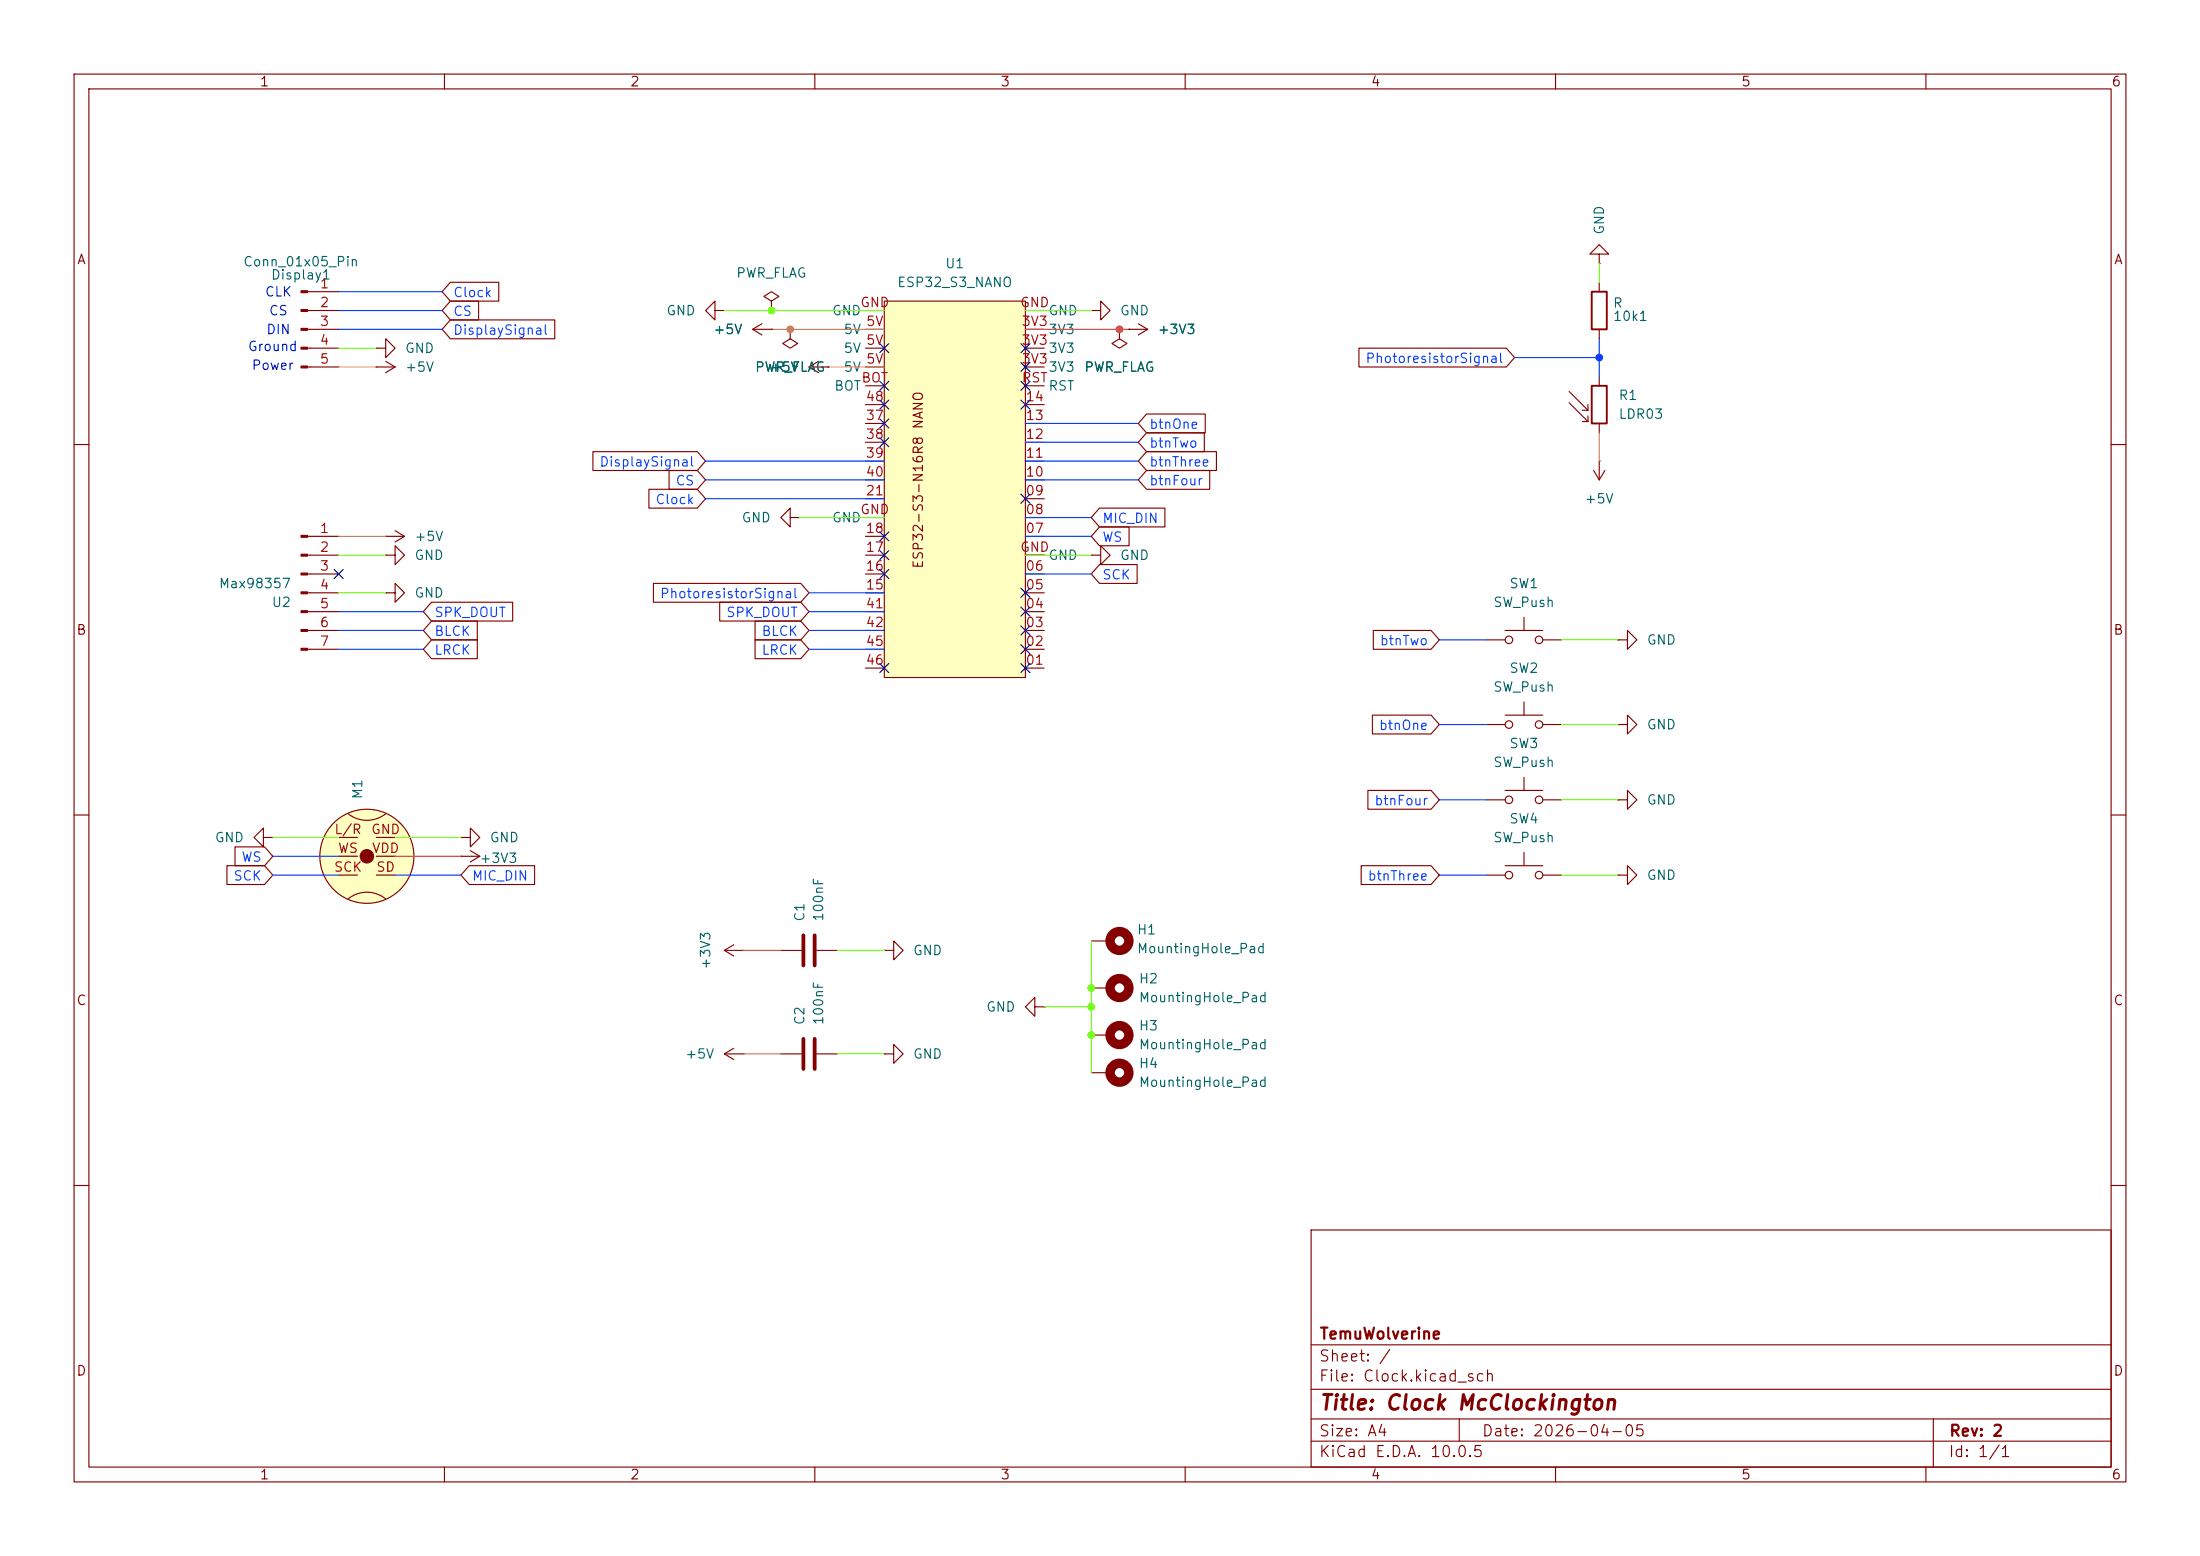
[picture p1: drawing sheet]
<svg xmlns="http://www.w3.org/2000/svg" width="297mm" height="210mm" viewBox="0 0 297 210" stroke-linecap="round" stroke-linejoin="round" font-family="sans-serif">
<g fill="none" stroke="#840000" stroke-width=".15">
<path d="M10 10h277v190h-277zM12 12h273v186h-273zM60 10v2M110 10v2M160 10v2M210 10v2M260 10v2M41.5 39.4h4.2M215.9 38.1v1.3M41.5 44.5h4.2M41.5 41.9h4.2M41.5 47h4.2"/>
<path d="M41.5 49.5h4.2M96.5 41.9v-1.3l-1.3 1.3 1.3 1.3v-1.3h1.3M97.8 41.9h.1M101.6 44.5l1.3 .7M101.6 44.5h2.5M102.9 43.7l-1.3 .8M104.1 44.5h.1M106.7 44.5v1.2l1 .7-1 .6-1-.6 1-.7M106.7 44.5h.1M109.2 49.5h2.6M109.2 49.5l1.3 .8M110.5 48.8l-1.3 .7"/>
<path d="M111.8 49.5h.1M152.4 44.5h.1M152.4 44.5h2.5M153.7 43.7l1.2 .8M154.9 44.5l-1.2 .7M211.8 52.8l2.6 2.6M211.8 54.4l2.6 2.5M213.6 55.4h.8M213.6 56.9h.8M214.4 54.6v.8M214.4 56.1v.8M215.9 44.5v1.2"/>
<path d="M215.9 50.8v1.3M215.9 57.2v1.2M10 60h2M41.5 72.4h4.2M41.5 74.9h4.2M41.5 77.5h4.2M52.1 74.9h1.2v-1.2l1.3 1.2-1.3 1.3v-1.3M52.1 74.9h.1M52.1 72.4h.1M52.1 72.4h2.5M53.3 71.6l1.3 .8M54.6 72.4l-1.3 .8"/>
<path d="M106.7 69.9v-1.3l-1.3 1.3 1.3 1.2v-1.2h1.2M107.9 69.9h.1M215.1 63.5l.8 1.3M215.9 62.2h.1M215.9 62.2v2.6M216.7 63.5l-.8 1.3M285 60h2M41.5 80h4.2M41.5 82.6h4.2M41.5 85.1h4.2M41.5 87.6h4.2M52.1 80h1.2v-1.3l1.3 1.3-1.3 1.3v-1.3"/>
<path d="M52.1 80h.1M200.7 86.4h2.5M200.7 97.8h2.5M203.2 85.1h5.1M203.2 96.5h5.1M205.7 83.3v1.8M205.7 94.7v1.8M208.3 86.4h2.5M208.3 97.8h2.5M218.4 97.8h1.3v-1.3l1.3 1.3-1.3 1.3v-1.3M218.4 97.8h.1M218.4 86.4h1.3v-1.3l1.3 1.3-1.3 1.2v-1.2"/>
<path d="M218.4 86.4h.1M10 110h2M62.2 113h1.3v-1.2l1.3 1.2-1.3 1.3v-1.3M62.2 113h.1M62.2 115.6h.1M62.2 115.6h2.6M63.5 114.8l1.3 .8M64.8 115.6l-1.3 .7M218.4 108h1.3v-1.3l1.3 1.3-1.3 1.2v-1.2M218.4 108h.1M218.4 118.1h1.3v-1.3l1.3 1.3-1.3 1.3v-1.3M218.4 118.1h.1"/>
<path d="M285 110h2M97.8 128.3h2.5M97.8 128.3l1.3 .7M99.1 127.5l-1.3 .8M100.3 128.3h.1M105.4 128.3h2.8M110.2 128.3h2.8M119.4 128.3h1.2v-1.3l1.3 1.3-1.3 1.2v-1.2M119.4 128.3h.1M139.7 135.9v-1.3l-1.3 1.3 1.3 1.3v-1.3h1.3M141 135.9h.1M147.3 139.7h2.6"/>
<path d="M147.3 133.4h2.6M97.8 142.2l1.3 .8M97.8 142.2h2.5M99.1 141.5l-1.3 .7M100.3 142.2h.1M105.4 142.2h2.8M110.2 142.2h2.8M119.4 142.2h1.2v-1.2l1.3 1.2-1.3 1.3v-1.3M119.4 142.2h.1M147.3 144.8h2.6M10 160h2M177 166h108v32h-108z"/>
<path d="M285 160h2M60 198v2M110 198v2M160 198v2M177 194.5h108M177 191.5h108M177 187.5h108M177 181.5h108M197 191.5v3M210 198v2M260 198v2M261 191.5v6.5"/>
<circle cx="203.7" cy="86.4" r=".51"/>
<circle cx="203.7" cy="97.8" r=".51"/>
<circle cx="207.8" cy="86.4" r=".51"/>
<circle cx="207.8" cy="97.8" r=".51"/>
</g>
<g fill="none" stroke="#840000" stroke-width="1.3">
<circle cx="151.1" cy="139.7" r="1.27"/>
<circle cx="151.1" cy="133.3" r="1.27"/>
<circle cx="151.1" cy="144.8" r="1.27"/>
</g>
<g fill="#840000" stroke="#840000" stroke-width=".15">
<path d="M40.6 39.2h.9v.3h-.9z"/>
<path d="M40.6 41.8h.9v.2h-.9z"/>
<path d="M40.6 44.3h.9v.3h-.9z"/>
<path d="M40.6 46.9h.9v.2h-.9z"/>
<path d="M40.6 49.4h.9v.3h-.9z"/>
<path d="M40.6 72.3h.9v.2h-.9z"/>
<path d="M40.6 74.8h.9v.3h-.9z"/>
<path d="M40.6 77.3h.9v.3h-.9z"/>
<path d="M40.6 79.9h.9v.2h-.9z"/>
<path d="M40.6 82.4h.9v.3h-.9z"/>
<path d="M40.6 85h.9v.2h-.9z"/>
<path d="M40.6 87.5h.9v.3h-.9z"/>
</g>
<path d="M214.9 39.4h2v5.1h-2zM214.9 52.1h2v5.1h-2z" fill="none" stroke="#840000" stroke-width=".25"/>
<path d="M108.5 126.2v4.1M110 126.2v4.1M108.5 140.2v4.1M110 140.2v4.1" fill="none" stroke="#840000" stroke-width=".51"/>
<path d="M119.4 40.6h19v50.8h-19z" fill="#ffffc2"/>
<g fill="none" stroke="#840000" stroke-width=".15">
<path d="M60.8 38.1h6.5v2.5h-6.5l-1.1-1.2zM215.9 34.3h1.3l-1.3-1.3-1.3 1.3h1.3v1.3M215.9 35.6h.1M50.8 49.5h.1M50.8 47h1.3v-1.3l1.2 1.3-1.2 1.3v-1.3M50.8 47h.1M50.8 49.5h2.5M52.1 48.8l1.2 .7M53.3 49.5l-1.2 .8M60.8 43.2h14.1v2.5h-14.1l-1.1-1.2zM60.8 40.6h3.8v2.6h-3.8l-1.1-1.3zM104.1 40.6l1.1-.6-1.1-.6-1 .6 1 .6v1.3"/>
<path d="M104.1 41.9h.1M104.1 44.5h.1M106.7 44.5h.1M111.8 49.5h.1M116.8 44.5h2.6M116.8 47h2.6M116.8 49.5h2.6M116.8 59.7h2.6M116.8 57.2h2.6M116.8 54.6h2.6M116.8 52.1h2.6M116.8 41.9h2.6"/>
<path d="M119.4 40.6h19v50.8h-19zM138.4 44.5h2.6M138.4 47h2.6M138.4 49.5h2.6M138.4 59.7h2.6M138.4 57.2h2.6M138.4 54.6h2.6M138.4 52.1h2.6M138.4 41.9h2.6M147.3 41.9h1.3v-1.3l1.3 1.3-1.3 1.3v-1.3M147.3 41.9h.1M151.1 44.5v1.2l1 .7-1 .6-1-.6 1-.7"/>
<path d="M151.1 44.5h.1M152.4 44.5h.1M154.8 58.4h7.8v2.6h-7.8l-1.1-1.3zM154.8 55.9h7.9v2.5h-7.9l-1.1-1.2zM183.5 47h19.9l1.1 1.3-1.1 1.2h-19.9zM80 61h14.1l1.1 1.2-1.1 1.3h-14.1zM87.6 66h6.5l1.1 1.3-1.1 1.3h-6.5zM88.2 78.7h19.9l1.1 1.3-1.1 1.3h-19.9zM90.3 63.5h3.8l1.1 1.3-1.1 1.2h-3.8zM116.8 77.5h2.6M116.8 72.4h2.6M116.8 69.9h2.6"/>
<path d="M116.8 67.3h2.6M116.8 64.8h2.6M116.8 62.2h2.6M116.8 74.9h2.6M138.4 77.5h2.6M138.4 72.4h2.6M138.4 69.9h2.6M138.4 67.3h2.6M138.4 64.8h2.6M138.4 62.2h2.6M138.4 74.9h2.6M147.3 74.9h1.3v-1.2l1.3 1.2-1.3 1.3v-1.3"/>
<path d="M147.3 74.9h.1M148.4 71.1h4v2.6h-4l-1.1-1.3zM148.4 76.2h5.1v2.5h-5.1l-1.1-1.2zM148.4 68.6h8.9v2.5h-8.9l-1.1-1.2zM154.8 61h9.4v2.5h-9.4l-1.1-1.3zM154.8 63.5h8.5v2.5h-8.5l-1.1-1.2zM58.3 86.4h6.1v2.5h-6.1l-1.2-1.3zM58.3 83.8h6.1v2.6h-6.1l-1.2-1.3zM58.3 81.3h10.9v2.5h-10.9l-1.2-1.2zM97.2 81.3h10.9l1.1 1.3-1.1 1.2h-10.9zM101.9 83.8h6.2l1.1 1.3-1.1 1.3h-6.2zM101.9 86.4h6.2l1.1 1.2-1.1 1.3h-6.2z"/>
<path d="M116.8 90.2h2.6M116.8 87.6h2.6M116.8 85.1h2.6M116.8 82.6h2.6M116.8 80h2.6M138.4 90.2h2.6M138.4 87.6h2.6M138.4 85.1h2.6M138.4 82.6h2.6M138.4 80h2.6M185.3 96.5h7.9l1.1 1.3-1.1 1.3h-7.9zM185.4 85.1h7.8l1.1 1.3-1.1 1.2h-7.8z"/>
<path d="M30.6 116.8h5.1l1.1 1.3-1.1 1.3h-5.1zM31.7 114.3h4l1.1 1.3-1.1 1.2h-4zM35.6 113v-1.2l-1.3 1.2 1.3 1.3v-1.3h1.2M36.8 113h.1M45.7 118.1h2.6M45.7 113h2.6M45.7 115.6h2.6M47 109.8a4 4 0 0 0 5.1 0M50.8 118.1h2.5M50.8 113h2.5M50.8 115.6h2.5M63.3 116.8h8.9v2.6h-8.9l-1.1-1.3z"/>
<path d="M183.8 116.8h9.4l1.1 1.3-1.1 1.3h-9.4zM184.7 106.7h8.5l1.1 1.3-1.1 1.2h-8.5zM200.7 118.1h2.5M200.7 108h2.5M203.2 116.8h5.1M203.2 106.7h5.1M205.7 104.9v1.8M205.7 115.1v1.7M208.3 118.1h2.5M208.3 108h2.5M47 121.3a4 4 0 0 1 5.1 0M147.3 127h2.6"/>
<circle cx="49.5" cy="115.6" r="6.3"/>
<circle cx="203.7" cy="108" r=".51"/>
<circle cx="203.7" cy="118.1" r=".51"/>
<circle cx="207.8" cy="108" r=".51"/>
<circle cx="207.8" cy="118.1" r=".51"/>
</g>
<circle cx="49.5" cy="115.6" r="6.3" fill="#ffffc2" stroke="#ffffc2" stroke-width=".14"/>
<circle cx="49.5" cy="115.6" r=".9" fill="#840000" stroke="#840000" stroke-width=".15"/>
<circle cx="151.1" cy="127" r="1.27" fill="none" stroke="#840000" stroke-width="1.3"/>
<g fill="none" stroke="#65ff00" stroke-width=".15">
<path d="M215.9 35.6v2.5M45.7 47h5.1M97.8 41.9h21.6M138.4 41.9h8.9M45.7 74.9h6.4M107.9 69.9h11.5M138.4 74.9h8.9M45.7 80h6.4M210.8 86.4h7.6M210.8 97.8h7.6M36.8 113h8.9M53.3 113h8.9"/>
<path d="M210.8 108h7.6M210.8 118.1h7.6M113 128.3h6.4M141 135.9h6.3M147.3 127v17.8M113 142.2h6.4"/>
</g>
<path d="M138.4 44.5h14M53.3 115.6h8.9M100.3 128.3h5.1" fill="none" stroke="#ff3632" stroke-width=".15"/>
<path d="M45.7 49.5h5.1M104.1 44.5h15.3M111.8 49.5h7.6M215.9 58.4v3.8M45.7 72.4h6.4M100.3 142.2h5.1" fill="none" stroke="#ffa523" stroke-width=".15"/>
<g fill="none" stroke="#083dff" stroke-width=".15">
<path d="M45.7 39.4h14M45.7 41.9h14M45.7 44.5h14M138.4 57.2h15.3M138.4 59.7h15.3M204.5 48.3h11.4M215.9 45.7v5.1M95.2 67.3h24.2M95.2 62.2h24.2M95.2 64.8h24.2M138.4 62.2h15.3M138.4 64.8h15.3"/>
<path d="M138.4 77.5h8.9M138.4 72.4h8.9M138.4 69.9h8.9M45.7 85.1h11.4M45.7 82.6h11.4M45.7 87.6h11.4M109.2 85.1h10.2M109.2 82.6h10.2M109.2 87.6h10.2M109.2 80h10.2M194.3 86.4h6.4M194.3 97.8h6.4"/>
<path d="M36.8 118.1h8.9M36.8 115.6h8.9M53.3 118.1h8.9M194.3 118.1h6.4M194.3 108h6.4"/>
</g>
<g fill="none" stroke="#000084" stroke-width=".15">
<path d="M118.8 56.5l1.2 1.3M118.8 54l1.2 1.2M118.8 46.4l1.2 1.2M118.8 51.5l1.2 1.2M118.8 59.1l1.2 1.2M120 56.5l-1.2 1.3M120 54l-1.2 1.2M120 46.4l-1.2 1.2M120 51.5l-1.2 1.2M120 59.1l-1.2 1.2M137.8 48.9l1.2 1.2M137.8 46.4l1.2 1.2"/>
<path d="M137.8 51.5l1.2 1.2M137.8 54l1.2 1.2M139 48.9l-1.2 1.2M139 46.4l-1.2 1.2M139 51.5l-1.2 1.2M139 54l-1.2 1.2M45.1 76.9l1.2 1.2M46.3 76.9l-1.2 1.2M118.8 74.3l1.2 1.2M118.8 76.9l1.2 1.2M118.8 71.8l1.2 1.2M120 74.3l-1.2 1.2"/>
<path d="M120 76.9l-1.2 1.2M120 71.8l-1.2 1.2M137.8 66.7l1.2 1.2M137.8 79.4l1.2 1.2M139 66.7l-1.2 1.2M139 79.4l-1.2 1.2M118.8 89.6l1.2 1.2M120 89.6l-1.2 1.2M137.8 89.6l1.2 1.2M137.8 84.5l1.2 1.2M137.8 81.9l1.2 1.3M137.8 87l1.2 1.2"/>
<path d="M139 89.6l-1.2 1.2M139 84.5l-1.2 1.2M139 81.9l-1.2 1.3M139 87l-1.2 1.2"/>
</g>
<circle cx="215.9" cy="48.3" r=".46" fill="#083dff" stroke="#083dff" stroke-width=".14"/>
<circle cx="151.1" cy="44.5" r=".46" fill="#ff3632" stroke="#ff3632" stroke-width=".14"/>
<g fill="#65ff00" stroke="#65ff00" stroke-width=".14">
<circle cx="104.1" cy="41.9" r=".46"/>
<circle cx="147.3" cy="133.4" r=".46"/>
<circle cx="147.3" cy="135.9" r=".46"/>
<circle cx="147.3" cy="139.7" r=".46"/>
</g>
<circle cx="106.7" cy="44.5" r=".46" fill="#ffa523" stroke="#ffa523" stroke-width=".14"/>
<text font-size="2" fill="#840000" x="178" y="190.8">Title: Clock McClockington</text>
<g font-size="1.5" fill="#840000">
<text x="178" y="184.1">Sheet: /</text>
<text x="178" y="181.1">TemuWolverine</text>
<text x="178" y="186.8">File: Clock.kicad_sch</text>
<text x="178" y="197">KiCad E.D.A. 10.0.5</text>
<text x="178" y="194.2">Size: A4</text>
<text x="200" y="194.2">Date: 2026-04-05</text>
<text x="263" y="197">Id: 1/1</text>
<text x="263" y="194.2">Rev: 2</text>
</g>
<g font-size="1.3" fill="#840000">
<text x="35" y="12">1</text>
<text x="85" y="12">2</text>
<text x="135" y="12">3</text>
<text x="185" y="12">4</text>
<text x="235" y="12">5</text>
<text x="285" y="12">6</text>
<text x="10.3" y="36">A</text>
<text x="285.3" y="36">A</text>
<text x="124.9" y="76.8" transform="rotate(-90 124.9 76.8)">ESP32-S3-N16R8 NANO</text>
<text x="10.2" y="86">B</text>
<text x="285.2" y="86">B</text>
<text x="10.2" y="136">C</text>
<text x="285.2" y="136">C</text>
<text x="10.2" y="186">D</text>
<text x="285.2" y="186">D</text>
<text x="35" y="200">1</text>
<text x="85" y="200">2</text>
<text x="135" y="200">3</text>
<text x="185" y="200">4</text>
<text x="235" y="200">5</text>
<text x="285" y="200">6</text>
</g>
<g font-size="1.3" fill="#006464">
<text x="216.9" y="31.8" transform="rotate(-90 216.9 31.8)">GND</text>
<text x="32.7" y="36.3">Conn_01x05_Pin</text>
<text x="36.5" y="38">Display1</text>
<text x="99.3" y="37.8">PWR_FLAG</text>
<text x="121" y="39.1">ESP32_S3_NANO</text>
<text x="127.5" y="36.5">U1</text>
<text x="217.7" y="41.9">R</text>
<text x="54.6" y="48">GND</text>
<text x="89.9" y="42.9">GND</text>
<text x="96.2" y="45.4">+5V</text>
<text x="112.2" y="42.9">GND</text>
<text x="113.8" y="45.4">5V</text>
<text x="113.8" y="48">5V</text>
<text x="141.5" y="45.4">3V3</text>
<text x="141.5" y="48">3V3</text>
<text x="141.5" y="42.9">GND</text>
<text x="151.1" y="42.9">GND</text>
<text x="156.2" y="45.4">+3V3</text>
<text x="217.7" y="43.6">10k1</text>
<text x="54.6" y="50.5">+5V</text>
<text x="101.8" y="50.5">PWR_FLAG</text>
<text x="103.8" y="50.5">+5V</text>
<text x="112.5" y="53">BOT</text>
<text x="113.8" y="50.5">5V</text>
<text x="141.5" y="50.5">3V3</text>
<text x="141.5" y="53">RST</text>
<text x="146.3" y="50.5">PWR_FLAG</text>
<text x="218.4" y="54.3">R1</text>
<text x="218.4" y="56.8">LDR03</text>
<text x="100" y="70.8">GND</text>
<text x="112.2" y="70.8">GND</text>
<text x="213.8" y="68.3">+5V</text>
<text x="55.9" y="75.9">GND</text>
<text x="55.9" y="73.4">+5V</text>
<text x="141.5" y="75.9">GND</text>
<text x="151.1" y="75.9">GND</text>
<text x="29.5" y="79.7">Max98357</text>
<text x="36.6" y="82.2">U2</text>
<text x="55.9" y="81">GND</text>
<text x="201.5" y="82.2">SW_Push</text>
<text x="203.7" y="79.7">SW1</text>
<text x="222.2" y="87.3">GND</text>
<text x="201.5" y="93.7">SW_Push</text>
<text x="203.7" y="91.1">SW2</text>
<text x="203.7" y="101.3">SW3</text>
<text x="222.2" y="98.8">GND</text>
<text x="49.2" y="108" transform="rotate(-90 49.2 108)">M1</text>
<text x="201.5" y="103.8">SW_Push</text>
<text x="28.9" y="114">GND</text>
<text x="66" y="114">GND</text>
<text x="201.5" y="114">SW_Push</text>
<text x="203.7" y="111.5">SW4</text>
<text x="222.2" y="108.9">GND</text>
<text x="64.6" y="116.8">+3V3</text>
<text x="222.2" y="119.1">GND</text>
<text x="108.9" y="124.5" transform="rotate(-90 108.9 124.5)">C1</text>
<text x="111.5" y="124.5" transform="rotate(-90 111.5 124.5)">100nF</text>
<text x="96.2" y="130.9" transform="rotate(-90 96.2 130.9)">+3V3</text>
<text x="123.2" y="129.2">GND</text>
<text x="153.4" y="126.4">H1</text>
<text x="153.4" y="129">MountingHole_Pad</text>
<text x="133.1" y="136.9">GND</text>
<text x="153.7" y="133">H2</text>
<text x="153.7" y="135.6">MountingHole_Pad</text>
<text x="92.4" y="143.2">+5V</text>
<text x="108.9" y="138.4" transform="rotate(-90 108.9 138.4)">C2</text>
<text x="111.5" y="138.4" transform="rotate(-90 111.5 138.4)">100nF</text>
<text x="123.2" y="143.2">GND</text>
<text x="153.7" y="139.4">H3</text>
<text x="153.7" y="141.9">MountingHole_Pad</text>
<text x="153.7" y="144.5">H4</text>
<text x="153.7" y="147">MountingHole_Pad</text>
</g>
<g font-size="1.3" fill="#0000c2">
<text x="35.7" y="40.3">CLK</text>
<text x="33.4" y="47.7">Ground</text>
<text x="35.9" y="45.4">DIN</text>
<text x="36.2" y="42.9">CS</text>
<text x="33.9" y="50.2">Power</text>
</g>
<g font-size="1.3" fill="#a90000">
<text x="43.1" y="39.2">1</text>
<text x="43.1" y="41.8">2</text>
<text x="116" y="41.8">GND</text>
<text x="137.6" y="41.8">GND</text>
<text x="43.1" y="44.3">3</text>
<text x="43.1" y="46.9">4</text>
<text x="116.8" y="44.3">5V</text>
<text x="116.8" y="46.9">5V</text>
<text x="137.8" y="44.3">3V3</text>
<text x="137.8" y="46.9">3V3</text>
<text x="43.1" y="49.4">5</text>
<text x="116.2" y="51.9">BOT</text>
<text x="116.8" y="49.4">5V</text>
<text x="137.8" y="49.4">3V3</text>
<text x="137.8" y="51.9">RST</text>
<text x="116.8" y="57">37</text>
<text x="116.8" y="59.6">38</text>
<text x="116.8" y="54.5">48</text>
<text x="138.4" y="59.6">12</text>
<text x="138.4" y="57">13</text>
<text x="138.4" y="54.5">14</text>
<text x="116.8" y="62.1">39</text>
<text x="116.8" y="64.6">40</text>
<text x="138.4" y="64.6">10</text>
<text x="138.4" y="62.1">11</text>
<text x="116" y="69.7">GND</text>
<text x="116.8" y="67.2">21</text>
<text x="138.4" y="69.7">08</text>
<text x="138.4" y="67.2">09</text>
<text x="43.1" y="72.3">1</text>
<text x="43.1" y="74.8">2</text>
<text x="43.1" y="77.3">3</text>
<text x="116.8" y="77.3">16</text>
<text x="116.8" y="74.8">17</text>
<text x="116.8" y="72.3">18</text>
<text x="137.6" y="74.8">GND</text>
<text x="138.4" y="77.3">06</text>
<text x="138.4" y="72.3">07</text>
<text x="43.1" y="79.9">4</text>
<text x="43.1" y="82.4">5</text>
<text x="116.8" y="79.9">15</text>
<text x="116.8" y="82.4">41</text>
<text x="138.4" y="82.4">04</text>
<text x="138.4" y="79.9">05</text>
<text x="43.1" y="85">6</text>
<text x="43.1" y="87.5">7</text>
<text x="116.8" y="85">42</text>
<text x="116.8" y="87.5">45</text>
<text x="138.4" y="87.5">02</text>
<text x="138.4" y="85">03</text>
<text x="116.8" y="90">46</text>
<text x="138.4" y="90">01</text>
<text x="45" y="112.9">L/R</text>
<text x="50" y="112.9">GND</text>
<text x="45" y="118">SCK</text>
<text x="45.5" y="115.4">WS</text>
<text x="50.1" y="115.4">VDD</text>
<text x="50.7" y="118">SD</text>
</g>
<g font-size="1.3" fill="#083dff">
<text x="61.1" y="40.4">Clock</text>
<text x="61.1" y="45.5">DisplaySignal</text>
<text x="61.1" y="43">CS</text>
<text x="184.2" y="49.3">PhotoresistorSignal</text>
<text x="155.1" y="58.2">btnOne</text>
<text x="80.8" y="63.3">DisplaySignal</text>
<text x="91.1" y="65.8">CS</text>
<text x="155.1" y="63.3">btnThree</text>
<text x="155.1" y="65.8">btnFour</text>
<text x="155.1" y="60.7">btnTwo</text>
<text x="88.4" y="68.4">Clock</text>
<text x="148.7" y="70.9">MIC_DIN</text>
<text x="148.7" y="73.4">WS</text>
<text x="58.6" y="83.6">SPK_DOUT</text>
<text x="89" y="81.1">PhotoresistorSignal</text>
<text x="97.9" y="83.6">SPK_DOUT</text>
<text x="148.7" y="78.5">SCK</text>
<text x="58.6" y="88.7">LRCK</text>
<text x="58.6" y="86.1">BLCK</text>
<text x="102.7" y="86.1">BLCK</text>
<text x="102.7" y="88.7">LRCK</text>
<text x="186.2" y="87.4">btnTwo</text>
<text x="186.1" y="98.8">btnOne</text>
<text x="185.5" y="109">btnFour</text>
<text x="31.4" y="119.2">SCK</text>
<text x="32.5" y="116.6">WS</text>
<text x="63.6" y="119.2">MIC_DIN</text>
<text x="184.6" y="119.2">btnThree</text>
</g>
</svg>
